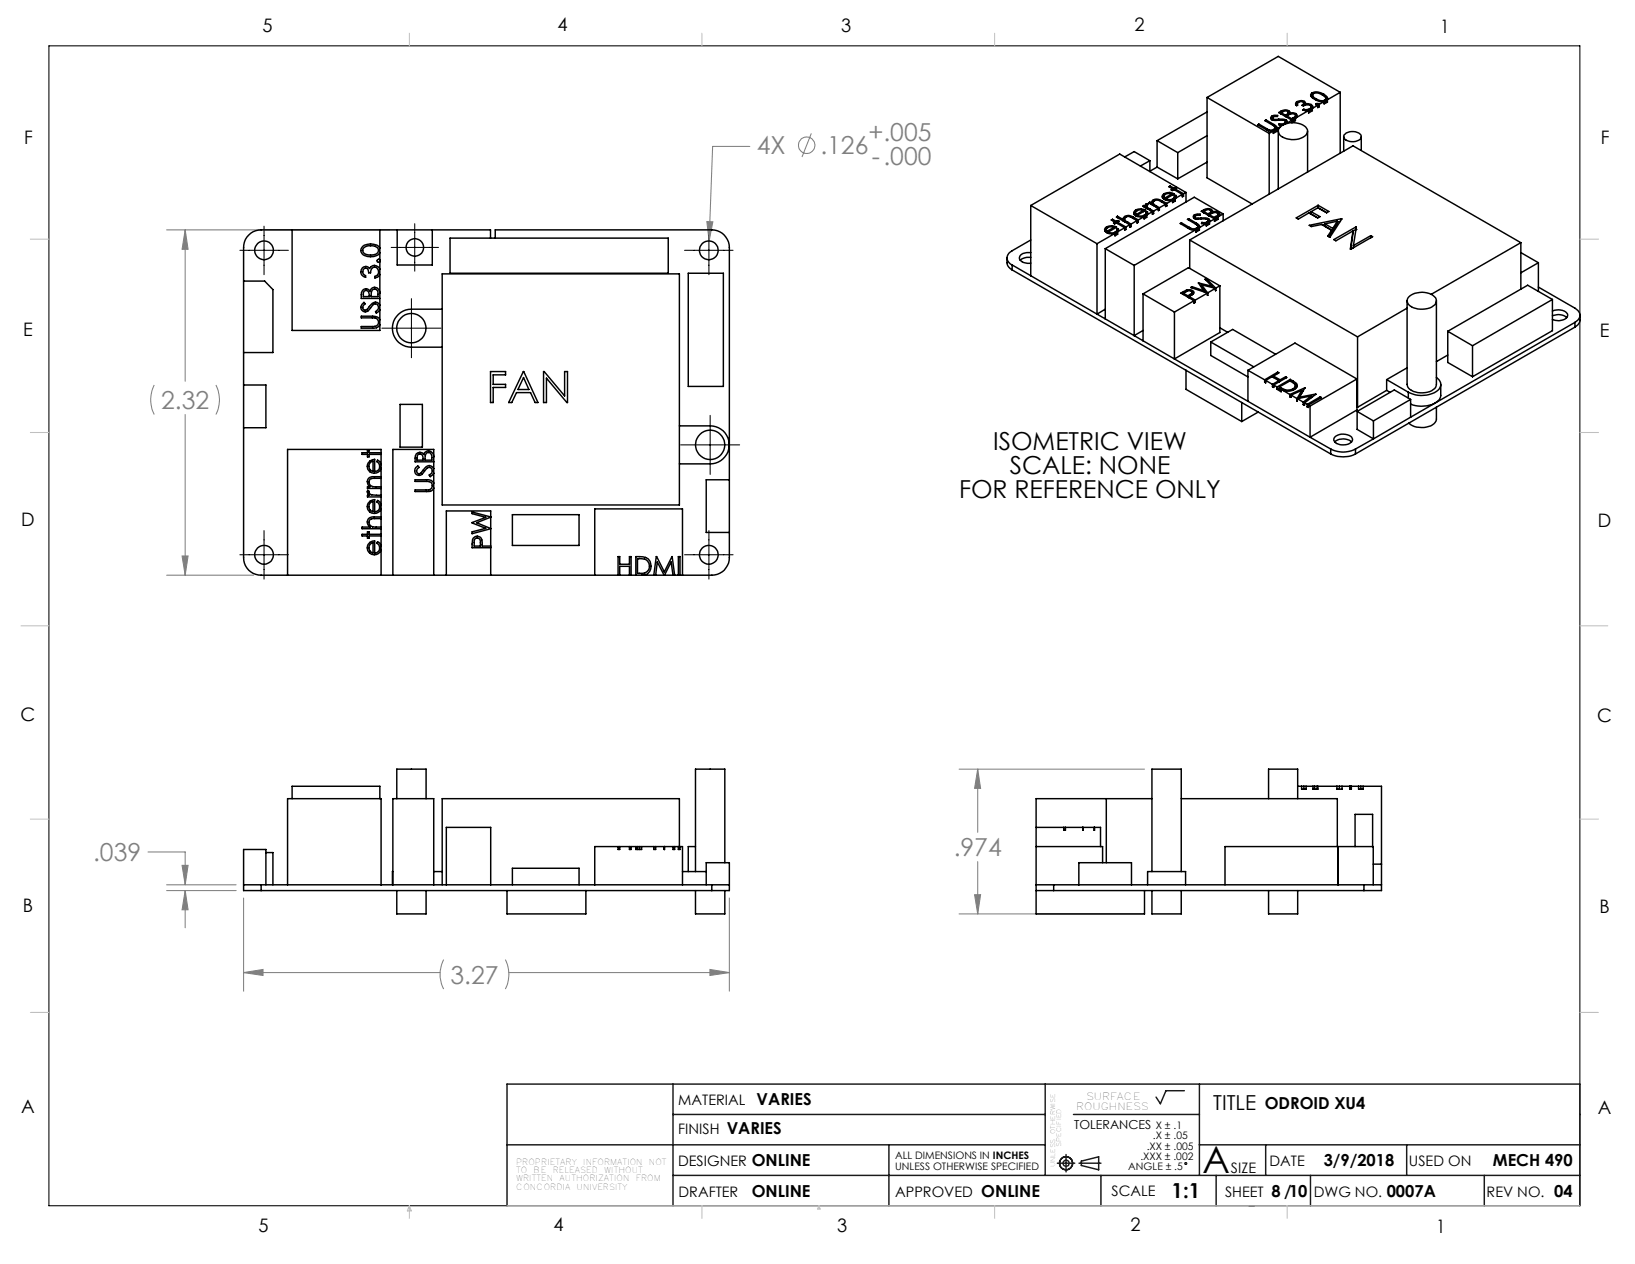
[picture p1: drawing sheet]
<svg xmlns="http://www.w3.org/2000/svg" width="279mm" height="216mm" viewBox="0 0 279 216" stroke-linecap="round" stroke-linejoin="round" font-family="sans-serif">
<g fill="none" stroke="#808080" stroke-width=".18">
<path d="M28.5 39.3h38.1M31.6 39.3l.5 3.3h-1zM31.6 39.3v25.8M120.8 37.9h1l-.6 3.3zM128.1 25h-6.3l-.6 16.2M138.6 22.8l-1.5 4M26.4 65.8a5.6 5.6 0 0 0 0 5M31.6 70.8v27.4M36.9 65.8a5.6 5.6 0 0 1 0 5M28.5 98.2h14.9M31.1 95h1l-.5 3.2zM163.9 131.4h31.7"/>
<path d="M167.1 131.4l.5 3.3h-1.1zM167.1 131.4v10.8M25.3 145.5h6.3v5.6M28.5 151.1h11.9M28.5 152.1h11.9M31.1 147.8h1l-.5 3.3zM31.6 152.1l.5 3.3h-1zM31.6 152.1v6.4M41.6 153.4v15.9M124.6 153.4v15.9M163.9 156.1h31.7M166.5 152.8h1.1l-.5 3.3z"/>
<path d="M167.1 147.2v8.9M41.6 166.1l3.3-.5v1zM41.6 166.1h33.6M75.8 163.9a5.6 5.6 0 0 0 0 5M86.4 163.9a5.6 5.6 0 0 1 0 5M87 166.1h37.6M121.3 165.6l3.3 .5-3.3 .5z"/>
<circle cx="137.9" cy="24.8" r="1.41"/>
</g>
<g fill="none" stroke="#000" stroke-width=".18">
<path d="M8.4 7.8h261.6v198.2h-261.6zM45.1 38.6v8.3M70.9 38.2v8.1M121.1 38.6v8.3M41 42.8h8.3M65.3 56.1h10.1M66.9 42.3h8M70.3 51v10.1M117 42.8h8.3M116.3 76h10.1M121.4 70.9v10.1M41 94.8h8.3"/>
<path d="M45.1 90.6v8.3M117 94.8h8.3M121.1 90.6v8.3"/>
<circle cx="202.6" cy="198.7" r=".17"/>
</g>
<g fill="none" stroke="#191924" stroke-width=".25">
<path d="M86.6 195.5h92M115 185.2v20.8M115 190.4h63.6M151.9 195.5v10.5M178.6 185.2v15.6M180.7 198.7h3M182.2 197.2v3M183.4 190.4h21.6M184.4 198.7h3.7M184.8 198.3l2.9-.7v2.2l-2.9-.7zM202.4 186.3h-3.2l-.9 2.2-.7-1.1M205 185.2v15.6"/>
<path d="M205 195.5h65M216.3 195.5v5.3M240.4 195.5v5.3M86.6 206v-20.8h183.4v20.8M115 200.8h155M188.1 200.8v5.2M207.8 200.8v5.2M213.4 206h.9M223.9 200.8v5.2M253.6 200.8v5.2"/>
<circle cx="182.2" cy="198.7" r="1.11"/>
<circle cx="182.2" cy="198.7" r=".51"/>
</g>
<g fill="none" stroke="#c0c0c0" stroke-width=".18">
<path d="M70 5.7v2.1M119.9 5.7v2.1M170 5.7v2.1M220 5.7v2.1M5.2 40.9h3.2M270 40.9h3.2M5.2 73.9h3.2M270 73.9h3.2M3.6 106.9h4.8M270 106.9h4.7M5.2 139.9h3.2M270 139.9h3.2"/>
<path d="M5.2 172.9h3.2M270 172.9h3.2M70 206v2.1M70 206l.3 .8h-.7zM86.6 206h183.4M119.9 206v2.1M139.9 206l.3 .5h-.5zM170 206v2.1M220 206v2.1"/>
</g>
<path d="M31.1 147.8h1l-.5 3.3zM31.6 152.1l.5 3.3h-1zM41.6 166.1l3.3-.5v1zM121.3 165.6l3.3 .5-3.3 .5zM31.6 39.3l.5 3.3h-1zM31.1 95h1l-.5 3.2zM120.8 37.9l.4 3.3 .6-3.3zM167.1 131.4l.5 3.3h-1.1zM166.5 152.8h1.1l-.5 3.3z" fill="#808080"/>
<g fill="none" stroke="#000" stroke-width=".25">
<path d="M206.3 16.7v13.7l7.7 4.5M206.3 16.7l10.6 6.1M206.3 19.1l-8.6 4.9M217.4 19.8l.5-.1h.4v.2l-.7 .1-.2 .2 .1 .1M217.4 19.8l-.3 .3a.68 .68 0 0 0 1 .5l1.3-.1 .3 .3-.2 .3M217.4 19.8v.4M218.9 19v.5M218.9 19l-.4 .2 2.3 1.3M218.9 19.4h.1M219.7 19.7v.2M219.8 19.6l.3-.3a.42 .42 0 0 0-.2-.4 .42 .42 0 0 0-.5 .1l-.5 .3 .8 .4M219.8 19.6l-.1 .1"/>
<path d="M219.8 19.6v.4M219.9 19.8a1.06 1.06 0 0 1 1.5-.1l-.2 .3-.2 .1M219.9 19.9l-.1 .1M219.9 19.8l.8 .5M219.9 19.8v.2M220.2 19.3h.1M220.2 18.9l.3 .2v.2M220.2 18.9a1.24 1.24 0 0 0-1.3 .1M220.2 19.3l.3 .2v-.2M220.2 18.9v.7M220.5 19.3h.5l.4 .1M221.4 19.8v.8l-.6 .4v-.5"/>
<path d="M221.4 19.8h.1M221.4 19.8l.2 .2M221.4 19.4v.4M221.7 17.4l-.3 .3v.2l.2 .2 .2-.1-.1-.3a.69 .69 0 0 1 1.1-.1l-.3 .4 .2 .1 .6-.2h.4l.3 .3-.2 .4M221.7 17.4v.4l-.2 .2M221.7 17.7v.3M222.8 18.7h.5M222.8 18.7l-.2 .1 .4 .1h.6M222.8 17.6v.4M222.8 18.7v.1M222.8 17.7h.1M222.9 17.3l.2 .2v.2"/>
<path d="M222.9 17.3a1.28 1.28 0 0 0-1.2 .1M222.9 17.7l.2 .2M222.9 17.3v.4M223.1 17.7v.3M223.3 18.7v.2M223.5 17.7l.5 .2M223.5 17.7h-.4M223.5 17.7v.2M223.6 18.9l-2.2 1.3 .3-.3v-.3l-.3-.2M223.8 18.6l-.5 .1M223.8 19l-.2 .1M223.8 18.6v.4"/>
<path d="M224 17.9l.4 .3-.1 .3M224 17.9v.8l-.2 .3M224 18.3l.3 .2M224.2 15.9l.8-.2 1.2 .4M224.2 15.9a.39 .39 0 0 0-.2 .6l.7 .5a2.03 2.03 0 0 0 1.6 .4M224.2 16.3l-.2 .2M224.2 16.3l.1 .4M224.2 15.9v.4M224.3 18.5v.4l-.7 .4v-.4M224.9 16.9a.58 .58 0 0 1-.5-.8 1.63 1.63 0 0 1 2.2 .7l-.2 .3M224.9 16.9a1.46 1.46 0 0 0 1.5 .2M224.9 16.9v.2"/>
<path d="M224.9 17.7h.4M224.9 17.7v.2M224.9 17.9l.3 .1M225.2 18.1h.1M225.2 18l-.9 .5M225.3 17.7l.1 .2M225.3 18.1l.1 .1M225.3 17.7v.4M225.4 17.9v.4l-.2 .1v-.4M226.2 16.1a.78 .78 0 0 1 .7 .8l-.1 .1M226.2 16.1v.2M226.3 17.4l-.9 .5"/>
<path d="M226.4 17.5h-.1M226.4 17.1v.4M226.6 16.7l.2 .3M226.6 16.8v.4l-.2 .3M226.8 17v.5l-.5 .2v-.3M229 15.8l-2.2 1.2M229 15.8v10.4M229 15.8l-10.6-6.2-12.1 7.1M49.9 39.3v17.1h15v-17.1M67.9 39.3v6h6v-6M176.1 35.1l11.4 6.5M176.1 35.1v12"/>
<path d="M189 39.2v.5M189.1 39.2l-.3 .2M189.1 38.8l-.3 .4a1.2 1.2 0 0 0 1.7 .7M189.1 38.8v.3M189.2 39.5v.3M189.4 39.7a1.33 1.33 0 0 0 1.2 0M189.4 39.7l-.1 .1M190.1 38.6l.7 .2-1.4 .9M190.1 38.6l-1 .2M190.1 38.6v.1M190.1 37.5l.7 .3M190.1 37.5l-.2 .1 .7 .4"/>
<path d="M190.1 37.5v.2M190.4 38.8l-.3-.1a.72 .72 0 0 0-1 .7l.1 .1M190.4 38.8l-1.2 .7M190.4 38.8v.2M190.5 39.9l-3 1.7M190.6 38l-.3 .1 .2 .1 .3-.1M190.6 38v.2M190.6 39.7v.3M190.8 38.1l1.4 .8M190.8 37.8v.3M190.9 39.3v.5l-.3 .2M191 36.9l.9 .6"/>
<path d="M191 36.9l-.2 .2 2.3 1.3M191 38l1.4 .8M191 38l-.1 .2M191 36.9v.3M191 39.6v.4l-.5 .3v-.4M191.1 37.7l.1 .1-.2 .2M191.1 37.7l-.3 .1M191.1 37.7v.2M191.1 39.1v.3l-.1 .2M191.1 39.1h-.3l.1 .3-.3 .3M191.1 39.1v.4h-.2M191.9 37.7l.3-.3v.5"/>
<path d="M191.9 37.5v.2M192.2 38.9l-1.2 .7M192.2 38.9v.4l.2-.1M192.2 39.1l.2 .1M192.2 26.8l1.6-.9 2.7 1.5M192.2 37a1.26 1.26 0 0 1 1.5 .1M192.2 37l-.2 .2-.1 .3M192.2 37v.2M192.3 37.7l.4 .2M192.3 37.7l-.1-.2a.74 .74 0 0 1 .6-.6 .74 .74 0 0 1 .7 .4l.8 .4M192.3 37.7v.2M192.4 38.8v.4"/>
<path d="M192.7 37.9l.6 .4M192.7 37.9v.3M193.1 38.4l-.7 .4M193.1 38.4v.4l.2-.1M193.1 38.6l.2 .1M193.3 38.3v.4M193.7 37.1l.8 .5M193.7 37.1v.2M194 36.3l-.2 .2M194 36.3l.2 .4M194 36.4v.4M194.1 35.9l-.4 .4a1.06 1.06 0 0 0 1.4 .8l.4-.1"/>
<path d="M194.1 35.9v.3M194.2 36.7v.2M194.3 37.7l-1 .6M194.3 37.7v.4l.2-.1M194.3 37.9l.2 .1M194.3 36.8a1.33 1.33 0 0 0 1.2 0M194.3 36.8v.2M194.5 37.6v.4M195.1 35.7l.7 .2-1.5 .9M195.1 35.7l-1 .2M195.1 35.7v.1M195.4 35.9a1.06 1.06 0 0 0-1.4 .4"/>
<path d="M195.4 35.9l-1.2 .8M195.4 35.9v.3M195.5 35.1l.2 .1M195.5 35.1l-.2 .1 1.6 1M195.5 35.1v.2M195.5 37l-1 .6M195.5 37.2h.1M195.5 36.8v.4M195.7 35.2v.3M195.8 36.4v.5l-.3 .3M195.9 34.9l-.2 .3M195.9 35.3l-.2 .1"/>
<path d="M195.9 34.9v.4M195.9 35.2v.4M195.9 35.2v.1M196 36.7v.4l-.5 .3v-.4M196 35.4l.6 .3M196 35.4v.3M196.1 34.8v.2l-.2 .1 .1 .3M196.1 34.8l-.2 .1M196.1 36.2v.3l-.1 .2M196.1 36.2h-.3a.36 .36 0 0 1-.3 .6M196.1 34.8v.2M196.1 36.2v.4h-.3"/>
<path d="M196.5 34.5l.3 .2M196.5 34.5l-.2 .1 1.6 1M196.5 27.4v1.9M196.5 34.5v.2M196.5 27.4l-1.6 1M196.6 35.7l.5 .4M196.6 35.7v.3M196.8 34.7v.2l.2-.3v.5M196.9 36.2l-.9 .5M196.9 36.2v.4l.2-.1M196.9 36.3l.2 .2M197.1 34.1a1.37 1.37 0 0 1 1.4 .2"/>
<path d="M197.1 34.1l-.3 .3v.3M197.1 34.1v.3M197.1 34.9l.5 .2M197.1 34.9l-.1-.3a.85 .85 0 0 1 1.4-.2l.8 .5M197.1 34.9v.2M197.1 36.1v.4M197.6 35.1l.5 .4M197.6 35.1v.2M197.7 28.5l-1.2 .7M197.7 28.5l3.6 2.1M197.7 24v4.5M197.7 24l3.6 2.1"/>
<path d="M197.9 35.6l-.8 .5M197.9 35.6v.4l.2-.1M197.9 35.8l.2 .1M198.1 35.5v.4M198.5 34.3l.9 .4M198.5 34.3v.2M198.9 33.5v.5M198.9 33.5l-.3 .3M198.9 33.1l-.3 .4a1.2 1.2 0 0 0 1.8 .7M198.9 33.1v.3M199 33.8v.3M199.2 34.9l-1.1 .6"/>
<path d="M199.2 34.9v.4l.2-.1M199.2 35.1l.2 .1M199.2 34a1.33 1.33 0 0 0 1.2 0M199.2 34v.1M199.4 34.7v.5M199.9 32.9l.8 .2-1.5 .9M199.9 32.9l-1 .2M199.9 32.9v.2M200 31.8l.6 .3M200 31.8l-.3 .1 .7 .4M200 31.8v.2M200.3 33.1h-.3a.72 .72 0 0 0-1.1 .6l.1 .1"/>
<path d="M200.3 33.1l-1.3 .7M200.3 33.1v.2M200.4 34.2l-1 .5M200.4 32.3l-.3 .1 .2 .2 .3-.2M200.4 34.4h.1M200.4 32.3v.2M200.4 34v.4M200.4 32.5h.1M200.6 32.4l1.4 .8M200.6 32.1v.3M200.7 33.6v.5l-.3 .3M200.8 32.5h.1"/>
<path d="M200.8 32.3l1.4 .8M200.8 32.3v.2M200.8 33.9v.4l-.4 .3v-.4M200.9 32l-.3 .1M200.9 32l.2 .1-.3 .2M200.9 32v.2M200.9 33.4h-.2v.3l-.3 .3M200.9 33.4l.1 .3-.2 .2M200.9 33.4v.4h-.2M201.3 26.1v4.5M201.9 38.1l-.2 .1 1.5 .9 .6 .2 .6-.1M201.9 38.1l1.3 .7"/>
<path d="M201.9 38.1v.2M202 33.2l-1.2 .7M202 33.2v.4l.2-.1M202 33.4l.2 .1M202.2 33.1v.4M202.7 32.9v1.6M202.7 32.9l-11.4-6.6-15.2 8.8M202.7 32.9l-.5 .2M203.1 37.4l-.2 .1 1.8 1.1-.1 .2-.1 .1M203.1 37.4l1.4 .7M203.1 37.4v.2M203.2 38.8l.3 .2"/>
<path d="M203.2 38.8v.3M203.5 39v.2M204.1 36.7l1-.1v.2h-.8l-.1 .2 .1 .2M204.1 36.7l-.2 .3a.68 .68 0 0 0 1 .4h.3M204.1 37.1l-.1 .1M204.1 36.7v.4M204.2 37v.4M204.2 37.1h-.1M204.3 37.2l.4 .1M204.3 37.2v.2M204.4 39.2l-10.6 6.1M204.5 38.1l.5 .4v.4"/>
<path d="M204.5 38.9l-.4 .2-.6-.1M204.5 39.4h-.1M204.5 38.1v.3M204.5 38.9v.5M204.7 38.7l-.1 .5-.1 .2M204.7 38.7l.3 .2M204.7 37.3v.1M205 38.9v.4l-.6 .4v-.5M205.2 37.3l.8-.1 .5 .2M205.2 37.3h-.5M205.2 37.4l1.1 .1 .1 .2-.2 .2M205.2 37.3v.1"/>
<path d="M205.4 38l-.1 .2h.8M205.4 38v.2M205.7 35.8l-.4 .3 2.2 1.3M205.7 36.3h-.1M205.7 35.8v.6M206.1 38.2l-1.1 .7M206.2 37.9l-.8 .1M206.2 38.3l-.1 .1M206.2 37.9v.4M206.3 27.7l-5 2.9M206.3 23.2l-5 2.9M206.4 37.7v.4l-.2 .2"/>
<path d="M206.4 36.5v.3M206.4 37.7h.1M206.5 37.4l.2 .2v.3M206.5 37.7l.2 .2M206.5 37.4v.3M206.6 36.5l.3-.3a.42 .42 0 0 0-.3-.4 .42 .42 0 0 0-.4 .1l-.5 .2 .7 .4M206.6 36.5v.4l.1-.1M206.6 36.5h-.2M206.7 36.7l.8 .4M206.7 36.7v.2M206.7 37.9v.4l-.6 .3v-.4M206.9 36.1v.4"/>
<path d="M206.9 36.2h.1M207 35.8l.2 .2v.2M207 35.8a1.24 1.24 0 0 0-1.3 0M207 36.2l.2 .2M207 35.8v.4M207.2 36.2l.6-.1 .4 .2M207.2 36.2v.2M207.2 36.4l-.5 .3M207.2 36.4a.67 .67 0 0 1 .9 .1v.2l-.3 .3M207.5 37.1v.3M207.5 37.4l-.8 .5M207.8 37.4l-.3 .1"/>
<path d="M207.8 37l-.3 .1M207.8 37v.4M208.1 37.1l-.3 .3M208.1 37v.5l-.6 .3v-.4M208.2 36.6v.4M208.2 36.7h.1M208.2 36.3l.2 .2 .1 .2-.4 .3M208.2 36.7l.2 .1M208.2 36.3v.4M209 36.5l-4.9-2.8-15.2 8.8M209 36.5l-.9 .5M209 36.5v1.2"/>
<path d="M215.1 21.2l-.2 .1 1.4 .8a1.35 1.35 0 0 0 1.3 .3M215.1 21.2l1.4 .8M215.1 21.2v.2M216.4 20.5l-.3 .1 1.7 1 .1 .2-.2 .3M216.4 20.5l1.3 .8M216.4 20.5v.2M216.5 22l.3 .2M216.5 22v.2M216.8 22.2v.1M216.9 22.8v10.4M217.4 20.2l-.2 .2M217.4 20.2v.3"/>
<path d="M217.4 20.2h.1M217.5 20.3l.5 .1M217.5 20.3v.2M217.6 22.4l-.7 .4M217.7 21.3l.5 .4v.3M217.7 21.3v.2M217.7 22.1l-.4 .1h-.5M217.7 22.5h-.1M217.7 22.1v.4M218 20.4v.2M218.2 22l-.3-.2v.6l-.2 .1M218.2 22v.4l-.6 .4v-.4"/>
<path d="M218.4 22.4v9.9M218.5 20.4l1.2 .1M218.5 20.4h-.5M218.5 20.4v.1M218.6 21.1l-.1 .2h.8M218.6 21.1v.2M218.8 21.7l-.6 .3M218.9 21.6a3.4 3.4 0 0 1 4.4 .3 1.18 1.18 0 0 1-1 1.7 3.7 3.7 0 0 1-3.6-.6l-.2-.2a.86 .86 0 0 1 .4-1.2zM219.5 21.1h-.9M219.5 21.1v.1M219.7 20.8v.4M219.7 20.9h.1"/>
<path d="M219.7 20.5l.3 .3-.1 .2M219.7 20.9l.2 .2M219.7 20.5v.4M219.9 21v.1M220.7 20.3v.2M220.8 20.5l-.9 .5M221 20.5l-.2 .2M221 20.1l-.3 .2M221 20.1v.4M221.4 20.2l-.4 .3M223.4 22.4v7M224 36.2v.3l1.2 .7"/>
<path d="M224 36.2l1.6 .8-.4 .2M224 36.2l-.3 .2M225.2 35.5l-1.2 .7M225.2 35.5h.1M225.2 35.1v.4M225.2 35.1l-3.7 2.1 .4 .2 1.8-1 1.5 .8M225.2 35.1l1.9 1-.4 .2-1.5-.8M225.2 35.5l1.5 .8M226.4 38.3l-.4 .1M226.4 38.2v.4l1.4 .8M226.4 38.2l1.4 .8M227.5 39.3v.4l-.4 .8"/>
<path d="M227.8 39v.4M228.5 37.8v.4l-.7 1.2M228.5 37.8l-.7 1.2M228.5 37.8l-2.1 .4M229 37.8l-.5 .1M229.2 37.4l-5.5 1.1 .4 .2 1.7-.4 1.7 1M229.2 37.4l-1.9 3.1-.4-.2 .6-1M229.2 37.4v.1M229.6 23.4v2.4M229.7 23a2.07 2.07 0 0 1 2.9 0 .72 .72 0 0 1-.7 1.1 1.83 1.83 0 0 1-2.3-.7zM231.2 39.4l-.4 3.2M231.7 39.2h.1"/>
<path d="M231.7 38.8l-3.8 2.1 .4 .2 2.9-1.7M231.7 38.8l-.4 3.1M231.7 39.2l-.5 .2M231.7 38.8v.4M232.6 23.4v2.3M41.6 48h3.6l1.4 1.5v10.7h-5M62.1 42.4a1.95 1.95 0 0 1 2.5 .1 .8 .8 0 0 1-.8 1 1.43 1.43 0 0 1-1.8-.5zM62.2 49.7a.6 .6 0 0 1 .7 .1 .6 .6 0 0 1 .2 .7v.2h-1v-.6zM63.6 49.6l.2-.2a.64 .64 0 0 1 .7 .2 .64 .64 0 0 1 .1 .7v.4h-1.2l.1-.8zM64.9 54.6a1.13 1.13 0 0 0-1.2-.6h-2v.3h1.9a.79 .79 0 0 1 1.1 .7 .79 .79 0 0 1-1.1 .8h-1.9v.3h2a1.14 1.14 0 0 0 1.2-.6M64.9 42.4a1.13 1.13 0 0 0-1-.7 2.18 2.18 0 0 0-2.1 .6 1.01 1.01 0 0 0 0 1 1.01 1.01 0 0 0 1 .5 1.77 1.77 0 0 0 2.1-.7M64.9 44.4a.25 .25 0 0 0-.4 0 .25 .25 0 0 0 0 .3 .25 .25 0 0 0 .4 0"/>
<path d="M64.9 46a.95 .95 0 0 0-.8-.7 .95 .95 0 0 0-1 .6 .88 .88 0 0 0-1.3 0 .88 .88 0 0 0 .3 1.3l.4 .2v-.3a.68 .68 0 0 1-.5-.7 .68 .68 0 0 1 .5-.6h.1a.71 .71 0 0 1 .4 .8h.3a.73 .73 0 0 1 .7-1 .73 .73 0 0 1 .7 1.1l-.2 .3-.4 .2v.3l.4-.2 .4-.4M64.9 50.1a.87 .87 0 0 0-.7-1 .87 .87 0 0 0-1 .6 .81 .81 0 0 0-1-.3 .81 .81 0 0 0-.5 .9v.7h3.2M64.9 52.1a.86 .86 0 0 0-.7-.5 .86 .86 0 0 0-.8 .5l-.4 .5a.51 .51 0 0 1-.8 .3 .51 .51 0 0 1 0-.9l.2-.1-.2-.3a.83 .83 0 0 0-.5 1.1 .83 .83 0 0 0 1 .5l.6-.6a.9 .9 0 0 1 1-.7l.2 .1a.73 .73 0 0 1-.3 1.2l.1 .3 .6-.6M75.6 52.8h-5.3a3.2 3.2 0 0 0-3.2 3.3 3.2 3.2 0 0 0 3.2 3.2h5.3M75.6 46.8h40.5v39.5h-40.5zM76.9 40.7h37.3v6h-37.3zM83.8 40.7v-1.4h-39.2a3 3 0 0 0-3 3v52.9a2.95 2.95 0 0 0 3 3h77a2.95 2.95 0 0 0 3-3v-52.9a3 3 0 0 0-3-3h-37v1.4M117.6 46.7h6v19.3h-6zM172.1 44.1a1.72 1.72 0 0 0 .9 2M173 45.3l14.5 8.4M173 45.3v.8M173 46.1l54.4 31.4"/>
<path d="M176.1 41l-3.1 1.8a1.28 1.28 0 0 0-.9 1.2 1.28 1.28 0 0 0 .9 1.3M176.1 43.1a1.47 1.47 0 0 0-1.9 1.1 1.67 1.67 0 0 0 1.9 .7M176.1 44h-.9l-.9 .5M187.5 53.7l1.4 .8M187.5 41.6v12.1M188.9 54.5l4.9 2.8M188.9 52.8l-1.4 .9M188.9 42.5l4.9 2.8M188.9 42.5v12M190.6 40l-.1 .1M193.8 57.3l1.5 .9M193.8 45.3v12"/>
<path d="M195.3 58.2l28.6 16.5M195.3 56.4l-1.5 .9M195.3 50.2v8M195.3 50.2l5.4 3.1M202.2 50.1l.6-.4h.5l.4 .2-.3 .4M202.2 50.2l-.1 .1M202.2 50.1l.8 .4M202.2 50.1v.2M202.2 49.8l-.4 .3 2.2 1.3M202.2 49.8v.3M202.8 49.5h.6l.4 .1M202.8 49.5l-.6 .3"/>
<path d="M202.8 49.5v.3M203 50.5v.3M203.2 50.7l1.1 .6M203.2 50.7v.2M203.2 50.8h-.1M203.3 41v4.8M203.3 41l28.7 16.5M203.3 41l27.9-16.1 28.7 16.6M203.4 50.6l-.2 .1M203.4 50.3l-.4 .2M203.4 50.3v.3M203.7 49l2.1 .7"/>
<path d="M203.7 49l-.2 .1 2.8 1M203.7 49v.2M203.7 50v.4M203.7 50h.1M203.8 49.6l.2 .2v.3l-.6 .5M203.8 50l.1 .2M203.8 49.6v.4M204 51.4l-3.3 1.9M204 51.4v.4l.3-.2M204 51.5l.3 .1M204.3 51.3v.3M204.8 48.3h.1"/>
<path d="M204.8 48.3l1 1.4M204.8 48.3l2.3 .6M204.8 48.3v.1M205.1 48.8l.2 .1M205.3 48.6v.4l.7 .9M205.3 48.6l1.1 1.4M205.3 48.6l2.4 .6M205.8 49.7v.1M206.1 47.6l1.7 1.6M206.1 47.6l-.2 .1 1.2 1.2M206.1 47.6v.3M206.3 50.1l-2 1.2"/>
<path d="M206.3 50.1l.1 .3M206.3 50.4h.1M206.4 50v.4M206.9 58.4v2.3l6.4 3.7M206.9 58.4l3.7-2.1 7.4 4.2M206.9 58.4l7.3 4.3M207.1 49l.2 .1M207.1 48.9v.2M207.7 49.2l-1.3 .8M207.7 49.2l.1 .4M207.7 49.6h.1M207.8 49.2v.4"/>
<path d="M208.5 48.8v8l-7.8 4.5v-8M208.5 56l1.3 .8M208.5 48.8l-.7 .4M208.5 48.8l-5.4-3.1-7.8 4.5M231.3 41.9v.4M232 57.5v12.1M234.2 40.3l.4 .1-3.8 2.2M234.2 40.3l-2.9 1.6M234.2 40.3v.3M240.5 51.4v14.3a1.83 1.83 0 0 0 1.8 1.4 3.3 3.3 0 0 0 3.1-1l.1-.4v-14.3M240.5 52.6l-8.5 4.9M240.9 50.6a3.5 3.5 0 0 1 4.4 .3l.1 .2a1.46 1.46 0 0 1-1.5 1.6 3.3 3.3 0 0 1-3.3-.9 .91 .91 0 0 1 .3-1.2z"/>
<path d="M247.4 56.6v5.3l4.2 2.4M247.4 56.6l4.2 2.5M251.6 59.1v5.2M259.9 41.5l-15.3 8.8M259.9 41.5v7.9M259.9 43.1l3 1.8M262.9 49l6.2 3.6a1.28 1.28 0 0 1 .9 1.3 1.28 1.28 0 0 1-.9 1.2M262.9 44.9l-3 1.7M262.9 44.9v4.9M265.3 53.1a2.2 2.2 0 0 1 2.6 .5 .96 .96 0 0 1-1.1 1.1l-.4 .1-1.1-.2M265.3 53.9a2.29 2.29 0 0 1 2.4 .4M265.3 51.2v5.3l-13.7 7.8"/>
<path d="M265.3 51.2l-13.7 7.9M265.3 51.2l-4.2-2.5-13.7 7.9M269.1 55.1l-28 16.2M269.1 55.1v.8M269.1 55.9l-37.5 21.6M270 53.8a1.76 1.76 0 0 1-.9 2.1M41.6 65.8h3.8v7.3h-3.8M63.2 79.1l.5-.3v1.7a.89 .89 0 0 1-.5-1.4zM65.1 79.3l-.3-.6-.3-.1-.1 .2a.89 .89 0 0 1 .5 1 .89 .89 0 0 1-.9 .7v-2a1.2 1.2 0 0 0-1.2 1 1.2 1.2 0 0 0 .9 1.3 1.2 1.2 0 0 0 1.4-.8M65.1 77.3h-2v-.4h-.3v.4h-.9v.3h.9v.4h.3v-.4h2M68.4 69.1h3.8v7.3h-3.8zM71.4 77.6a.59 .59 0 0 1 .7 .1 .59 .59 0 0 1 .2 .7v.2h-1z"/>
<path d="M72.8 77.5l.2-.2a.64 .64 0 0 1 .7 .2 .64 .64 0 0 1 .1 .7v.4h-1.2zM74.1 78a.88 .88 0 0 0-.6-1 .88 .88 0 0 0-1.1 .6 .82 .82 0 0 0-1-.3 .82 .82 0 0 0-.5 .9v.7h3.2M83.8 63.5h2.6v.5h-2.1v1.7h2.1v.5h-2.1v2.6h-.5zM89.4 63.5l2.5 5.3h-.5l-.7-1.7h-2.4l-.8 1.7h-.6zM89.5 64.5l.9 2h-1.9zM92.9 63.5l3.6 4.1v-4.1h.5v5.3l-3.6-4.2v4.2h-.5zM116.1 72.7h5.3a3.2 3.2 0 0 1 3.2 3.3 3.2 3.2 0 0 1-3.2 3.2h-5.3M202.7 63.3v3.2l9.5 5.5M212.2 68.8v3.2M213.3 63.3l2.8 1.6M213.3 63.3l8-4.7 10.6 6.1M213.3 63.3v5.2"/>
<path d="M215 70.4l-2.8 1.6M216.1 64.9v.4M216.3 65v.4l-.2-.1M216.3 65l1.2 .7M216.3 65l1.1-.7 1.1 .7M216.3 65.2l-.2 .1M217.5 65.7v.4M217.6 64.2l1.2 .7M217.6 64.4v.1M217.6 64.2v.3M217.7 65.8l.5 .3M217.7 65.8v.4l-.2-.1"/>
<path d="M217.7 65.9l-.2 .2M218.2 66.1v.4M218.2 66.5l.7 .4v-.4M218.3 63.6l.2 .1-.9 .5M218.3 63.6l-2.2 1.3M218.3 63.6v.2M218.5 65l-1 .7M218.5 65v.3M218.5 65.2h.1M218.7 66.1l1.8-1 .1 .1a.74 .74 0 0 1 .6 1l-.3 .2M218.7 66.3l-.5 .2M218.7 66.1v.4l.2 .1v-.3"/>
<path d="M218.7 66.1l.2 .2M218.8 64.9v.2M218.9 66.3l.7 .3M218.9 66.5l1.5 .9M219.6 66.6v.2M219.7 64.3l.2 .2-2.2 1.3M219.7 64.3l-.9 .6M219.7 64.3v.3M220.4 67.4v.4M220.5 64.8l.4 .3M220.5 64.8l-2.3 1.3M220.5 64.8v.3"/>
<path d="M220.6 67.5v.4l-.2-.1M220.6 67.5l1.1 .6M220.6 67.7l-.2 .1M220.9 65.1l.6 .4M220.9 65.1v.2M220.9 66.4l-.5 .2h-.8M220.9 66.4v.2M221.3 65.7l.2 .2M221.4 65.9l-.1 .5M221.5 65.5a.66 .66 0 0 1-.3 1 2.16 2.16 0 0 1-2.3 0M221.5 65.9l.1 .2M221.5 65.5v.4"/>
<path d="M221.7 68.1v.4M221.7 68.1l1 .6M221.7 68.4v.1M222.1 67.8v.2M222.5 66.7v.4l-.6 1M222.5 66.7l-1.9 .8M222.5 66.7l-.8 1.4M222.7 68.7v.4M222.7 66.8l-.2 .1M222.9 68.8l.5 .3M222.9 68.8v.4l-.2-.1M222.9 68.9l-.2 .2"/>
<path d="M223 66.3l-.9 1.5M223 66.3l-2.6 1.1M223 66.3h.1M223.4 69.1v.4M223.6 69.2l.3 .2M223.6 69.2v.4l-.2-.1M223.6 69.4l-.2 .1M223.9 74.7l3.5 2M223.9 69.4v5.3M224.1 67.6v.3M224.1 67.6l-1.4 1.1M224.1 67.6l-2.4 .5"/>
<path d="M224.1 67.9h.1M224.8 67.3h.1M224.8 67.3l-2.7 .5M224.8 67.3v.1M224.9 67.3l-2 1.5M225.6 67.8l.2 .1-2.2 1.3M225.6 67.8l-2.2 1.3M225.6 67.8v.2M227.4 76.7a4.5 4.5 0 0 0 4.2 0M227.4 77.5a4.8 4.8 0 0 0 4.2 0M227.4 76.7v.8M228.1 75.5a2.24 2.24 0 0 1 2.9 0"/>
<path d="M228.1 74.6a2.16 2.16 0 0 1 3 .3 .93 .93 0 0 1-1.1 1.1 1.88 1.88 0 0 1-2.1-.8zM231.6 76.7v.8M231.9 64.7v5.3l-8 4.7M231.9 69.5l.1 .1M231.9 64.7l-8 4.7M231.9 70.3v3l2.8 1.7M231.9 70.3l2.8 1.6M234.7 75l-3.1 1.7M234.7 71.9v3.1M237 66.7l-5 2.9M237 66.7l.6 .3M237 64.8v1.9"/>
<path d="M237 64.8l3.7 2.2M240.5 62.8l-3.5 2M240.7 67v1M241.1 71.3l-6.4 3.7M241.1 68.2l-6.4 3.7M241.1 68.2v3.1M241.1 68.2l-2.8-1.6-6.4 3.7M245.5 64.5a1.42 1.42 0 0 1 .7 1.4 1.42 1.42 0 0 1-1.1 1.2 5 5 0 0 1-4.4-.1M245.5 69.5v2.1a1.74 1.74 0 0 1-1.8 1.4 3.2 3.2 0 0 1-2.9-.8M246.2 65.7v1.8a2.12 2.12 0 0 1-1.9 1.7l-1.4 .2-1-.1-.8-.3M247.4 60.6l-1.9 1.2M49.1 98.2v-21.4h16v21.4"/>
<path d="M63.4 85.8l.3-.1v1.7a.89 .89 0 0 1-.7-.7 .89 .89 0 0 1 .4-.9zM63.4 92.8l.3-.1v1.7a.9 .9 0 0 1-.6-.7 .9 .9 0 0 1 .3-.9zM65.1 81.4h-1.1a.95 .95 0 0 0-1.2 .6 .95 .95 0 0 0 .4 1.1h-.4v.3h2.3M65.1 84.6h-.8a1.15 1.15 0 0 1-1.3-.5l.1-.2-.3-.2v.5l.3 .4h-.3v.3h2.3M65.1 86.2l-.3-.6-.3-.1-.1 .2a.89 .89 0 0 1 .5 1 .89 .89 0 0 1-.9 .7v-2.1a1.2 1.2 0 0 0-1.2 1.1 1.2 1.2 0 0 0 .9 1.3 1.2 1.2 0 0 0 1.4-.8M65.1 88.3h-1.1a.94 .94 0 0 0-1.2 .5 .94 .94 0 0 0 .5 1.2h-1.4v.3h3.2M65.1 93.2l-.3-.5-.3-.2-.1 .3a.89 .89 0 0 1 .5 1 .89 .89 0 0 1-.9 .7v-2.1a1.2 1.2 0 0 0-1.2 1 1.2 1.2 0 0 0 .9 1.4 1.2 1.2 0 0 0 1.4-.9M65.1 81.7h-1.1a.73 .73 0 0 0-.9 .5 .73 .73 0 0 0 .6 .9h1.4M65.1 88.6h-1.1a.73 .73 0 0 0-.9 .5 .73 .73 0 0 0 .6 .9h1.4M65.1 91.3h-2v-.5h-.3v.5h-.9v.2h.9v.4h.3v-.4h2M67.1 98.2v-21.4h7v21.4M74.1 82.5a1.06 1.06 0 0 0-1.2-.5h-2v.2h1.9a.77 .77 0 0 1 1.1 .8 .77 .77 0 0 1-1.1 .7h-1.9v.3h2a1.03 1.03 0 0 0 1.2-.6"/>
<path d="M74.1 80a.86 .86 0 0 0-.7-.5 .86 .86 0 0 0-.8 .5l-.6 .7a.48 .48 0 0 1-.7 0 .48 .48 0 0 1 .1-.7l.2-.2-.2-.2a.81 .81 0 0 0-.5 1.2 .81 .81 0 0 0 1.4 0l.2-.3a.91 .91 0 0 1 1.1-.6 .7 .7 0 0 1 .3 .7 .7 .7 0 0 1-.6 .5l.2 .3 .6-.6M76.3 98.2v-10.9h7.6v10.9M81.2 92h.1a.59 .59 0 0 1 .6 .1 .59 .59 0 0 1 .2 .6v.6h-1.1v-.9zM83.9 93.3h-1.5v-.6a.86 .86 0 0 0-.8-1.1 .86 .86 0 0 0-.9 .9v1.1h3.2M83.9 88.3l-3.2-.8v.2l2.3 .7-2.3 .9 2.3 .9-2.3 .6v.4l3.2-.9M83.9 88.3l-2.4 1 2.4 1M87.6 87.9h11.4v5.3h-11.4zM101.6 98.2v-11.3h15v11.3M105.6 98.2v-3.1h.3v1.3h1.7v-1.3h.2v3.1M105.9 98.2v-1.5h1.7v1.5M108.7 98.2v-3.1a3.2 3.2 0 0 1 2.1 .4 1.61 1.61 0 0 1 .4 1.7 1.61 1.61 0 0 1-1.6 1M108.9 95.4h.2a1.35 1.35 0 0 1 1.7 .6 1.35 1.35 0 0 1-.2 1.6 2.31 2.31 0 0 1-1.7 .3z"/>
<path d="M111.7 98.2l.4-3.1 1.4 2.6 1.4-2.6 .4 3.1M112 98.2l.3-2.2 1.2 2.2M113.6 98.2l1.1-2.2 .3 2.2M115.9 98.2v-3.1h.3v3.1M124.6 82h-3.9v8.9h3.9M49.9 136.4v-2.1h15v2.1M67.8 136.4v-5h5v5M189.1 136.4v11M196.8 136.4h-19.7v19.7h18.5v-4M201.9 136.4h26.6v8.2M216.8 136.4v-5h5v5M221.8 134.3h.6v.5h.8v-.5h5.3"/>
<path d="M222.5 134.3h.3M222.8 134.3h.4M222.8 134.3v.5M224.4 134.3v.5h.8v-.5M224.6 134.3v.5M225.1 134.3v.5M228.5 134.3h.4M228.5 134.3v.5h.8v-.5h1.3v.5h.3v-.5M228.9 134.3h.4M228.9 134.3v.5M230.6 134.3h.2M230.8 134.3h.1"/>
<path d="M230.8 134.3v.5M230.9 134.3h1.3v.5h.7v-.5M232.2 134.3h.4M232.6 134.3h.3M232.6 134.3v.5M232.9 134.3h3.2v17.8h-3M41.6 151.1h3M44.6 151.1h77M44.6 152.1h77M44.6 151.1v1M45.4 151.1v-6h-3.8v7h3M45.4 145.6h1.2v5.5"/>
<path d="M49.1 151.1v-14.7h16v14.7M67.1 148.9v2.2M67.1 151.1v-14.7h7v14.7M67.8 152.1v4h5v-4M74.1 148.9h1.5M76.3 151.1v-9.8h7.6v9.8M86.6 152.1v4h13.5v-4M87.6 151.1v-2.8h11.4v2.8M101.6 151.1v-6.5h15v6.5M105.6 144.6v.5h.3v-.5M107.6 144.6v.5h.2v-.5M108.7 144.6v.5h.9v-.5"/>
<path d="M108.9 144.6v.5M109.3 144.6v.5M111.7 144.6v.5h.3v-.5M113.5 144.6v.5l.1-.5M113.5 144.6v.5M115 144.6v.5h.3v-.5M115.9 144.6v.5h.3v-.5M116.1 144.6v-8.2h-40.5v14.7M116.6 148.9h4.1M118.9 152.1v4h5v-4M118.9 144.6h-1.3v4.3M120.7 151.1v-3.7h3.9v4.7h-3"/>
<path d="M121.6 151.1h3M121.6 151.1v1M123.9 147.4v-16h-5v17.5M177.1 151.1h3M177.1 152.1h3M177.1 144.6h11.3v2.8M177.1 141.3h11v3.3M180.1 151.1h53M180.1 152.1h53M180.1 151.1v1M181.8 141.3v.5h.3v-.5M184.4 151.1v-3.7h9v3.7"/>
<path d="M185 141.3v.5l.1-.5M187 141.3v.5v-.5M196.1 151.1v-2.2h6.5v2.2M196.8 152.1v4h5.1v-4M196.8 148.9v-17.5h5.1v17.5M209.3 151.1v-6.5h25.4v6.5M216.8 152.1v4h5v-4M228.6 144.6v6.5M228.7 144.6v6.5M231.6 144.6v-5.5h3v5.5M233.1 151.1h3M233.1 151.1v1"/>
<path d="M234.7 147.6h1.4"/>
<circle cx="45.1" cy="42.8" r="1.6"/>
<circle cx="70.3" cy="56.1" r="2.5"/>
<circle cx="70.9" cy="42.3" r="1.5"/>
<circle cx="121.1" cy="42.8" r="1.61"/>
<circle cx="121.4" cy="76" r="2.5"/>
<circle cx="45.1" cy="94.8" r="1.6"/>
<circle cx="121.1" cy="94.8" r="1.61"/>
</g>
<text font-size="6.3" x="205.5" y="200.4">A</text>
<g font-size="4.2" fill="#808080">
<text x="129.3" y="26.3">4X</text>
<text x="140.2" y="26.3">.126</text>
<text x="148.4" y="24.1">+.005</text>
<text x="149" y="28.2">-.000</text>
<text x="27.5" y="69.9">2.32</text>
<text x="15.9" y="147.1">.039</text>
<text x="163" y="146.3">.974</text>
<text x="77" y="168">3.27</text>
</g>
<g font-size="4.2">
<text x="169.7" y="76.8">ISOMETRIC VIEW</text>
<text x="172.5" y="81">SCALE: NONE</text>
<text x="163.9" y="85.1">FOR REFERENCE ONLY</text>
</g>
<g font-size="3.5">
<text x="207.3" y="189.5">TITLE</text>
<text x="200.2" y="204.7">1:1</text>
</g>
<g font-size="3.2">
<text x="44.8" y="5.4">5</text>
<text x="95.3" y="5.3">4</text>
<text x="143.7" y="5.4">3</text>
<text x="193.9" y="5.4">2</text>
<text x="246.1" y="5.7">1</text>
<text x="4.1" y="24.5">F</text>
<text x="273.5" y="24.7">F</text>
<text x="4" y="57.5">E</text>
<text x="273.4" y="57.6">E</text>
<text x="3.6" y="89.8">D</text>
<text x="273.1" y="90">D</text>
<text x="3.5" y="123.1">C</text>
<text x="272.9" y="123.3">C</text>
<text x="3.9" y="155.7">B</text>
<text x="273.3" y="155.9">B</text>
<text x="3.6" y="190.2">A</text>
<text x="273" y="190.3">A</text>
<text x="44.2" y="210.4">5</text>
<text x="94.6" y="210.3">4</text>
<text x="143.1" y="210.4">3</text>
<text x="193.2" y="210.3">2</text>
<text x="245.4" y="210.6">1</text>
</g>
<g font-size="2.8">
<text x="129.3" y="188.7">VARIES</text>
<text x="216.1" y="189.5">ODROID XU4</text>
<text x="124.2" y="193.6">VARIES</text>
<text x="128.5" y="199.2">ONLINE</text>
<text x="226.2" y="199.2">3/9/2018</text>
<text x="255.1" y="199.2">MECH 490</text>
<text x="128.5" y="204.5">ONLINE</text>
<text x="167.7" y="204.5">ONLINE</text>
<text x="217.3" y="204.4">8 /10</text>
<text x="237" y="204.4">0007A</text>
<text x="265.6" y="204.4">04</text>
</g>
<g font-size="2.5">
<text x="115.9" y="188.7">MATERIAL</text>
<text x="115.9" y="193.6">FINISH</text>
<text x="115.9" y="199.2">DESIGNER</text>
<text x="210.4" y="200.4">SIZE</text>
<text x="216.9" y="199.2">DATE</text>
<text x="240.8" y="199.2">USED ON</text>
<text x="115.9" y="204.5">DRAFTER</text>
<text x="153" y="204.5">APPROVED</text>
<text x="189.9" y="204.3">SCALE</text>
<text x="209.4" y="204.4">SHEET</text>
<text x="224.5" y="204.4">DWG NO.</text>
<text x="254" y="204.4">REV NO.</text>
</g>
<text font-size="2.1" x="183.6" y="192.8">TOLERANCES</text>
<g font-size="1.8">
<text x="196" y="196.4">.XX ± .005</text>
<text x="197" y="194.6">.X ± .05</text>
<text x="197.5" y="192.8">X ± .1</text>
<text x="153" y="198">ALL DIMENSIONS IN INCHES</text>
<text x="153" y="199.8">UNLESS OTHERWISE SPECIFIED</text>
<text x="192.8" y="199.9">ANGLE ± .5</text>
<text x="194.9" y="198.1">.XXX ± .002</text>
</g>
<g font-size="1.7">
<text x="183.9" y="189.6">ROUGHNESS</text>
<text x="185.6" y="187.9">SURFACE</text>
</g>
<g font-size="1.4">
<text x="88.2" y="199">PROPRIETARY</text>
<text x="88.2" y="200.4">TO</text>
<text x="88.2" y="201.8">WRITTEN</text>
<text x="88.2" y="203.2">CONCORDIA</text>
<text x="91.2" y="200.4">BE</text>
<text x="94.4" y="200.4">RELEASED</text>
<text x="95.6" y="201.8">AUTHORIZATION</text>
<text x="98.5" y="203.2">UNIVERSITY</text>
<text x="99.7" y="199">INFORMATION</text>
<text x="103.2" y="200.4">WITHOUT</text>
<text x="108.6" y="201.8">FROM</text>
<text x="110.9" y="199">NOT</text>
</g>
<g font-size="1.1">
<text x="180.3" y="193.7" transform="rotate(-90 180.3 193.7)">OTHERWISE</text>
<text x="181.4" y="195.8" transform="rotate(-90 181.4 195.8)">SPECIFIED</text>
<text x="180.3" y="199.3" transform="rotate(-90 180.3 199.3)">UNLESS</text>
</g>
</svg>
